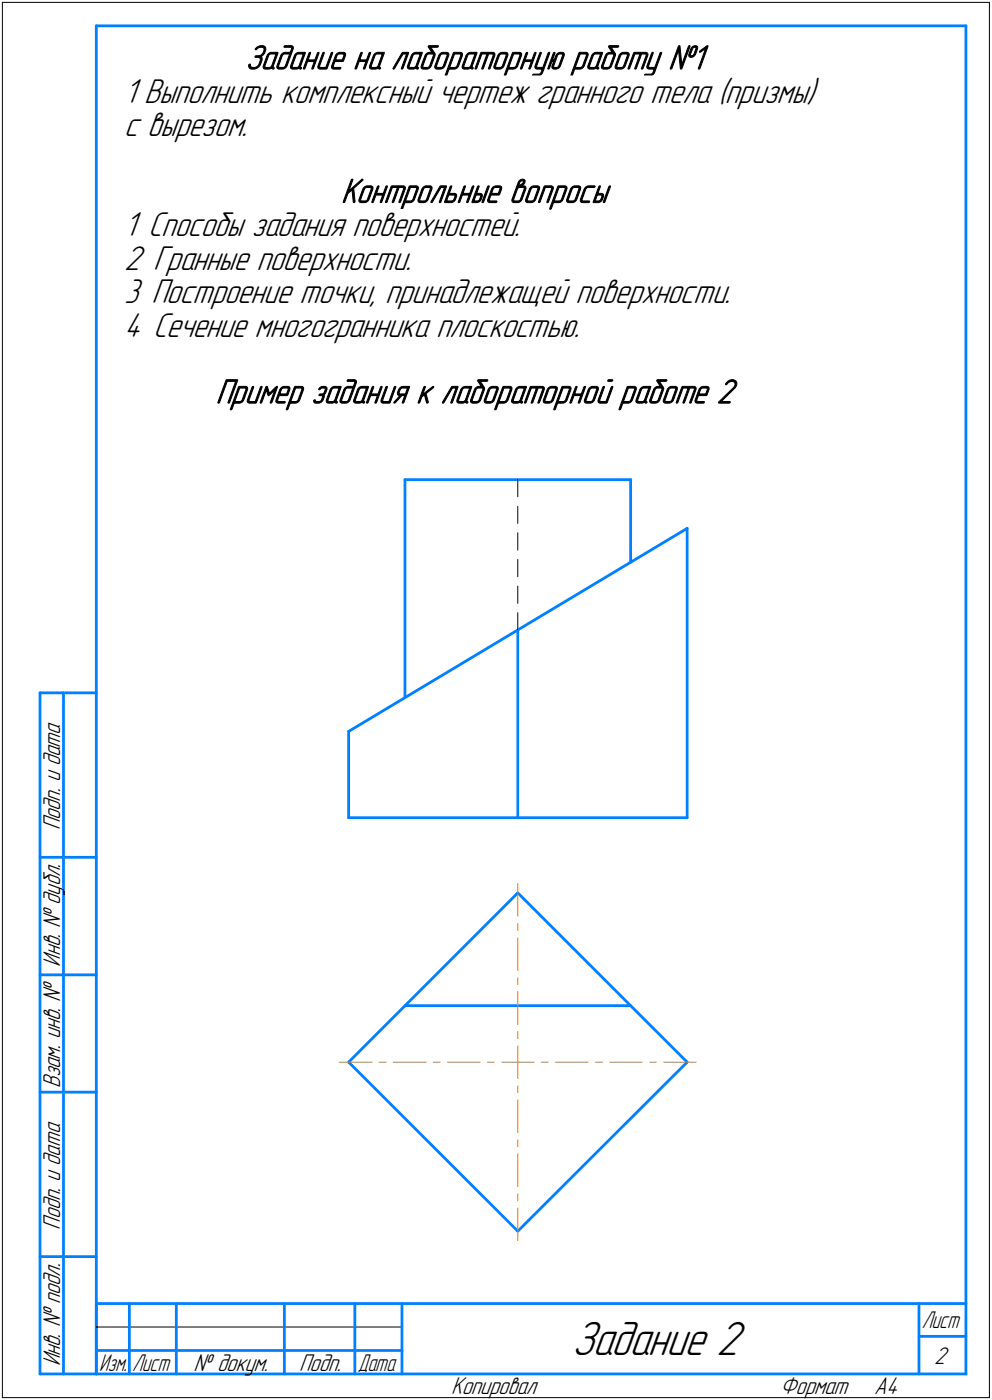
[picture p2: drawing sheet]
<svg xmlns="http://www.w3.org/2000/svg" width="211mm" height="298mm" viewBox="0 0 211 298" stroke-linecap="round" stroke-linejoin="round" font-family="sans-serif">
<g fill="#fff" stroke="#fff" stroke-width=".21">
<path d="M52.2 9.2h98.9zM52.2 9.2h98.9zM52.2 9.3h98.9zM52.2 9.3h98.9zM52.2 9.4h98.9zM52.2 9.4h98.9zM52.2 9.4h98.9zM52.2 9.5h98.9zM52.2 9.5h98.9zM52.2 9.6h98.9zM52.2 9.6h98.9zM52.2 9.7h98.9zM52.2 9.7h98.9zM52.2 9.7h98.9zM52.2 9.8h98.9zM52.2 9.8h98.9zM52.2 9.9h98.9zM52.2 9.9h98.9zM52.2 9.9h98.9zM52.2 10h98.9zM52.2 10h98.9zM52.2 10.1h98.9zM52.2 10.1h98.9zM52.2 10.2h98.9zM52.2 10.2h98.9zM52.2 10.2h98.9zM52.2 10.3h98.9zM52.2 10.3h98.9zM52.2 10.4h98.9zM52.2 10.4h98.9zM52.2 10.5h98.9zM52.2 10.5h98.9zM52.2 10.5h98.9zM52.2 10.6h98.9zM52.2 10.6h98.9zM52.2 10.7h98.9zM52.2 10.7h98.9zM52.2 10.8h98.9zM52.2 10.8h98.9zM52.2 10.8h98.9zM52.2 10.9h98.9zM52.2 10.9h98.9zM52.2 11h98.9zM52.2 11h98.9zM52.2 11h98.9zM52.2 11.1h98.9zM52.2 11.1h98.9zM52.2 11.2h98.9zM52.2 11.2h98.9zM52.2 11.3h98.9zM52.2 11.3h98.9zM52.2 11.3h98.9zM52.2 11.4h98.9zM52.2 11.4h98.9zM52.2 11.5h98.9zM52.2 11.5h98.9zM52.2 11.6h98.9zM52.2 11.6h98.9zM52.2 11.6h98.9zM52.2 11.7h98.9zM52.2 11.7h98.9zM52.2 11.8h98.9zM52.2 11.8h98.9zM52.2 11.9h98.9zM52.2 11.9h98.9zM52.2 11.9h98.9zM52.2 12h98.9zM52.2 12h98.9zM52.2 12.1h98.9zM52.2 12.1h98.9zM52.2 12.1h98.9zM52.2 12.2h98.9zM52.2 12.2h98.9zM52.2 12.3h98.9zM52.2 12.3h98.9zM52.2 12.4h98.9zM52.2 12.4h98.9zM52.2 12.4h98.9zM52.2 12.5h98.9zM52.2 12.5h98.9zM52.2 12.6h98.9zM52.2 12.6h98.9zM52.2 12.7h98.9zM52.2 12.7h98.9zM52.2 12.7h98.9zM52.2 12.8h98.9zM52.2 12.8h98.9zM52.2 12.9h98.9zM52.2 12.9h98.9zM52.2 13h98.9zM52.2 13h98.9zM52.2 13h98.9zM52.2 13.1h98.9zM52.2 13.1h98.9zM52.2 13.2h98.9zM52.2 13.2h98.9zM52.2 13.3h98.9zM52.2 13.3h98.9zM52.2 13.3h98.9zM52.2 13.4h98.9zM52.2 13.4h98.9zM52.2 13.5h98.9zM52.2 13.5h98.9zM52.2 13.5h98.9zM52.2 13.6h98.9zM52.2 13.6h98.9zM52.2 13.7h98.9zM52.2 13.7h98.9zM52.2 13.8h98.9zM52.2 13.8h98.9zM52.2 13.8h98.9zM52.2 13.9h98.9zM52.2 13.9h98.9zM52.2 14h98.9zM52.2 14h98.9zM52.2 14.1h98.9zM52.2 14.1h98.9zM52.2 14.1h98.9zM52.2 14.2h98.9zM52.2 14.2h98.9zM52.2 14.3h98.9zM52.2 14.3h98.9zM52.2 14.4h98.9zM52.2 14.4h98.9zM52.2 14.4h98.9zM52.2 14.5h98.9zM52.2 14.5h98.9zM52.2 14.6h98.9zM52.2 14.6h98.9zM52.2 14.6h98.9zM52.2 14.7h98.9zM52.2 14.7h98.9zM52.2 14.8h98.9zM52.2 14.8h98.9zM52.2 14.9h98.9zM52.2 14.9h98.9zM52.2 14.9h98.9zM52.2 15h98.9zM52.2 15h98.9zM52.2 15.1h98.9zM52.2 15.1h98.9zM52.2 15.2h98.9zM52.2 15.2h98.9zM52.2 15.2h98.9zM52.2 15.3h98.9zM52.2 15.3h98.9zM52.2 15.4h98.9zM52.2 15.4h98.9zM52.2 15.5h98.9zM52.2 15.5h98.9zM52.2 15.5h98.9zM52.2 15.6h98.9zM52.2 15.6h98.9zM52.2 15.7h98.9zM52.2 15.7h98.9zM52.2 15.7h98.9zM52.2 15.8h98.9zM52.2 15.8h98.9zM52.2 15.9h98.9zM52.2 15.9h98.9zM52.2 16h98.9zM52.2 16h98.9zM52.2 16h98.9zM52.2 16.1h98.9zM52.2 16.1h98.9zM52.2 16.2h98.9z"/>
<path d="M26.4 16.2h150.6zM26.4 16.3h150.6zM26.4 16.3h150.6zM26.4 16.3h150.6zM26.4 16.4h150.6zM26.4 16.4h150.6zM26.4 16.5h150.6zM26.4 16.5h150.6zM26.4 16.6h150.6zM26.4 16.6h150.6zM26.4 16.6h150.6zM26.4 16.7h150.6zM26.4 16.7h150.6zM26.4 16.8h150.6zM26.4 16.8h150.6zM26.4 16.8h150.6zM26.4 16.9h150.6zM26.4 16.9h150.6zM26.4 17h150.6zM26.4 17h150.6zM26.4 17.1h150.6zM26.4 17.1h150.6zM26.4 17.1h150.6zM26.4 17.2h150.6zM26.4 17.2h150.6zM26.4 17.3h150.6zM26.4 17.3h150.6zM26.4 17.4h150.6zM26.4 17.4h150.6zM26.4 17.4h150.6zM26.4 17.5h150.6zM26.4 17.5h150.6zM26.4 17.6h150.6zM26.4 17.6h150.6zM26.4 17.7h150.6zM26.4 17.7h150.6zM26.4 17.7h150.6zM26.4 17.8h150.6zM26.4 17.8h150.6zM26.4 17.9h150.6zM26.4 17.9h150.6zM26.4 17.9h150.6zM26.4 18h150.6zM26.4 18h150.6zM26.4 18.1h150.6zM26.4 18.1h150.6zM26.4 18.2h150.6zM26.4 18.2h150.6zM26.4 18.2h150.6zM26.4 18.3h150.6zM26.4 18.3h150.6zM26.4 18.4h150.6zM26.4 18.4h150.6zM26.4 18.5h150.6zM26.4 18.5h150.6zM26.4 18.5h150.6zM26.4 18.6h150.6zM26.4 18.6h150.6zM26.4 18.7h150.6zM26.4 18.7h150.6zM26.4 18.8h150.6zM26.4 18.8h150.6zM26.4 18.8h150.6zM26.4 18.9h150.6zM26.4 18.9h150.6zM26.4 19h150.6zM26.4 19h150.6zM26.4 19h150.6zM26.4 19.1h150.6zM26.4 19.1h150.6zM26.4 19.2h150.6zM26.4 19.2h150.6zM26.4 19.3h150.6zM26.4 19.3h150.6zM26.4 19.3h150.6zM26.4 19.4h150.6zM26.4 19.4h150.6zM26.4 19.5h150.6zM26.4 19.5h150.6zM26.4 19.6h150.6zM26.4 19.6h150.6zM26.4 19.6h150.6zM26.4 19.7h150.6zM26.4 19.7h150.6zM26.4 19.8h150.6zM26.4 19.8h150.6zM26.4 19.9h150.6zM26.4 19.9h150.6zM26.4 19.9h150.6zM26.4 20h150.6zM26.4 20h150.6zM26.4 20.1h150.6zM26.4 20.1h150.6zM26.4 20.2h150.6zM26.4 20.2h150.6zM26.4 20.2h150.6zM26.4 20.3h150.6zM26.4 20.3h150.6zM26.4 20.4h150.6zM26.4 20.4h150.6zM26.4 20.4h150.6zM26.4 20.5h150.6zM26.4 20.5h150.6zM26.4 20.6h150.6zM26.4 20.6h150.6zM26.4 20.7h150.6zM26.4 20.7h150.6zM26.4 20.7h150.6zM26.4 20.8h150.6zM26.4 20.8h150.6zM26.4 20.9h150.6zM26.4 20.9h150.6zM26.4 21h150.6zM26.4 21h150.6zM26.4 21h150.6zM26.4 21.1h150.6zM26.4 21.1h150.6zM26.4 21.2h150.6zM26.4 21.2h150.6zM26.4 21.3h150.6zM26.4 21.3h150.6zM26.4 21.3h150.6zM26.4 21.4h150.6zM26.4 21.4h150.6zM26.4 21.5h150.6zM26.4 21.5h150.6zM26.4 21.5h150.6zM26.4 21.6h150.6zM26.4 21.6h150.6zM26.4 21.7h150.6zM26.4 21.7h150.6zM26.4 21.8h150.6zM26.4 21.8h150.6zM26.4 21.8h150.6zM26.4 21.9h150.6zM26.4 21.9h150.6zM26.4 22h150.6zM26.4 22h150.6zM26.4 22.1h150.6zM26.4 22.1h150.6zM26.4 22.1h150.6zM26.4 22.2h150.6zM26.4 22.2h150.6zM26.4 22.3h150.6zM26.4 22.3h150.6zM26.4 22.4h150.6zM26.4 22.4h150.6zM26.4 22.4h150.6zM26.4 22.5h150.6zM26.4 22.5h150.6zM26.4 22.6h150.6zM26.4 22.6h150.6zM26.4 22.6h150.6zM26.4 22.7h150.6zM26.4 22.7h150.6zM26.4 22.8h150.6zM26.4 22.8h150.6zM26.4 22.9h150.6zM26.4 22.9h150.6zM26.4 22.9h150.6zM26.4 23h150.6zM26.4 23h150.6zM26.4 23.1h150.6zM26.4 23.1h150.6zM26.4 23.2h150.6zM26.4 23.2h150.6zM26.4 23.2h150.6zM26.4 23.3h150.6zM26.4 23.3h150.6z"/>
<path d="M26.4 23.4h29.9zM26.4 23.4h29.9zM26.4 23.5h29.9zM26.4 23.5h29.9zM26.4 23.5h29.9zM26.4 23.6h29.9zM26.4 23.6h29.9zM26.4 23.7h29.9zM26.4 23.7h29.9zM26.4 23.7h29.9zM26.4 23.8h29.9zM26.4 23.8h29.9zM26.4 23.9h29.9zM26.4 23.9h29.9zM26.4 24h29.9zM26.4 24h29.9zM26.4 24h29.9zM26.4 24.1h29.9zM26.4 24.1h29.9zM26.4 24.2h29.9zM26.4 24.2h29.9zM26.4 24.3h29.9zM26.4 24.3h29.9zM26.4 24.3h29.9zM26.4 24.4h29.9zM26.4 24.4h29.9zM26.4 24.5h29.9zM26.4 24.5h29.9zM26.4 24.6h29.9zM26.4 24.6h29.9zM26.4 24.6h29.9zM26.4 24.7h29.9zM26.4 24.7h29.9zM26.4 24.8h29.9zM26.4 24.8h29.9zM26.4 24.8h29.9zM26.4 24.9h29.9zM26.4 24.9h29.9zM26.4 25h29.9zM26.4 25h29.9zM26.4 25.1h29.9zM26.4 25.1h29.9zM26.4 25.1h29.9zM26.4 25.2h29.9zM26.4 25.2h29.9zM26.4 25.3h29.9zM26.4 25.3h29.9zM26.4 25.4h29.9zM26.4 25.4h29.9zM26.4 25.4h29.9zM26.4 25.5h29.9zM26.4 25.5h29.9zM26.4 25.6h29.9zM26.4 25.6h29.9zM26.4 25.7h29.9zM26.4 25.7h29.9zM26.4 25.7h29.9zM26.4 25.8h29.9zM26.4 25.8h29.9zM26.4 25.9h29.9zM26.4 25.9h29.9zM26.4 26h29.9zM26.4 26h29.9zM26.4 26h29.9zM26.4 26.1h29.9zM26.4 26.1h29.9zM26.4 26.2h29.9zM26.4 26.2h29.9zM26.4 26.2h29.9zM26.4 26.3h29.9zM26.4 26.3h29.9zM26.4 26.4h29.9zM26.4 26.4h29.9zM26.4 26.5h29.9zM26.4 26.5h29.9zM26.4 26.5h29.9zM26.4 26.6h29.9zM26.4 26.6h29.9zM26.4 26.7h29.9zM26.4 26.7h29.9zM26.4 26.8h29.9zM26.4 26.8h29.9zM26.4 26.8h29.9zM26.4 26.9h29.9zM26.4 26.9h29.9zM26.4 27h29.9zM26.4 27h29.9zM26.4 27.1h29.9zM26.4 27.1h29.9zM26.4 27.1h29.9zM26.4 27.2h29.9zM26.4 27.2h29.9zM26.4 27.3h29.9zM26.4 27.3h29.9zM26.4 27.3h29.9zM26.4 27.4h29.9zM26.4 27.4h29.9zM26.4 27.5h29.9zM26.4 27.5h29.9zM26.4 27.6h29.9zM26.4 27.6h29.9zM26.4 27.6h29.9zM26.4 27.7h29.9zM26.4 27.7h29.9zM26.4 27.8h29.9zM26.4 27.8h29.9zM26.4 27.9h29.9zM26.4 27.9h29.9zM26.4 27.9h29.9zM26.4 28h29.9zM26.4 28h29.9zM26.4 28.1h29.9zM26.4 28.1h29.9zM26.4 28.2h29.9zM26.4 28.2h29.9zM26.4 28.2h29.9zM26.4 28.3h29.9zM26.4 28.3h29.9zM26.4 28.4h29.9zM26.4 28.4h29.9zM26.4 28.4h29.9zM26.4 28.5h29.9zM26.4 28.5h29.9zM26.4 28.6h29.9zM26.4 28.6h29.9zM26.4 28.7h29.9zM26.4 28.7h29.9zM26.4 28.7h29.9zM26.4 28.8h29.9zM26.4 28.8h29.9zM26.4 28.9h29.9zM26.4 28.9h29.9zM26.4 29h29.9zM26.4 29h29.9zM26.4 29h29.9zM26.4 29.1h29.9zM26.4 29.1h29.9zM26.4 29.2h29.9zM26.4 29.2h29.9zM26.4 29.3h29.9zM26.4 29.3h29.9zM26.4 29.3h29.9zM26.4 29.4h29.9zM26.4 29.4h29.9zM26.4 29.5h29.9zM26.4 29.5h29.9zM26.4 29.5h29.9zM26.4 29.6h29.9zM26.4 29.6h29.9zM26.4 29.7h29.9zM26.4 29.7h29.9zM26.4 29.8h29.9zM26.4 29.8h29.9zM26.4 29.8h29.9zM26.4 29.9h29.9zM26.4 29.9h29.9zM26.4 30h29.9zM26.4 30h29.9zM26.4 30.1h29.9zM26.4 30.1h29.9zM26.4 30.1h29.9zM26.4 30.2h29.9zM26.4 30.2h29.9zM26.4 30.3h29.9zM26.4 30.3h29.9zM26.4 30.4h29.9zM26.4 30.4h29.9zM26.4 30.4h29.9z"/>
<path d="M72.6 37.6h58.2zM72.6 37.7h58.2zM72.6 37.7h58.2zM72.6 37.8h58.2zM72.6 37.8h58.2zM72.6 37.8h58.2zM72.6 37.9h58.2zM72.6 37.9h58.2zM72.6 38h58.2zM72.6 38h58.2zM72.6 38.1h58.2zM72.6 38.1h58.2zM72.6 38.1h58.2zM72.6 38.2h58.2zM72.6 38.2h58.2zM72.6 38.3h58.2zM72.6 38.3h58.2zM72.6 38.4h58.2zM72.6 38.4h58.2zM72.6 38.4h58.2zM72.6 38.5h58.2zM72.6 38.5h58.2zM72.6 38.6h58.2zM72.6 38.6h58.2zM72.6 38.7h58.2zM72.6 38.7h58.2zM72.6 38.7h58.2zM72.6 38.8h58.2zM72.6 38.8h58.2zM72.6 38.9h58.2zM72.6 38.9h58.2zM72.6 38.9h58.2zM72.6 39h58.2zM72.6 39h58.2zM72.6 39.1h58.2zM72.6 39.1h58.2zM72.6 39.2h58.2zM72.6 39.2h58.2zM72.6 39.2h58.2zM72.6 39.3h58.2zM72.6 39.3h58.2zM72.6 39.4h58.2zM72.6 39.4h58.2zM72.6 39.5h58.2zM72.6 39.5h58.2zM72.6 39.5h58.2zM72.6 39.6h58.2zM72.6 39.6h58.2zM72.6 39.7h58.2zM72.6 39.7h58.2zM72.6 39.8h58.2zM72.6 39.8h58.2zM72.6 39.8h58.2zM72.6 39.9h58.2zM72.6 39.9h58.2zM72.6 40h58.2zM72.6 40h58.2zM72.6 40h58.2zM72.6 40.1h58.2zM72.6 40.1h58.2zM72.6 40.2h58.2zM72.6 40.2h58.2zM72.6 40.3h58.2zM72.6 40.3h58.2zM72.6 40.3h58.2zM72.6 40.4h58.2zM72.6 40.4h58.2zM72.6 40.5h58.2zM72.6 40.5h58.2zM72.6 40.6h58.2zM72.6 40.6h58.2zM72.6 40.6h58.2zM72.6 40.7h58.2zM72.6 40.7h58.2zM72.6 40.8h58.2zM72.6 40.8h58.2zM72.6 40.9h58.2zM72.6 40.9h58.2zM72.6 40.9h58.2zM72.6 41h58.2zM72.6 41h58.2zM72.6 41.1h58.2zM72.6 41.1h58.2zM72.6 41.1h58.2zM72.6 41.2h58.2zM72.6 41.2h58.2zM72.6 41.3h58.2zM72.6 41.3h58.2zM72.6 41.4h58.2zM72.6 41.4h58.2zM72.6 41.4h58.2zM72.6 41.5h58.2zM72.6 41.5h58.2zM72.6 41.6h58.2zM72.6 41.6h58.2zM72.6 41.7h58.2zM72.6 41.7h58.2zM72.6 41.7h58.2zM72.6 41.8h58.2zM72.6 41.8h58.2zM72.6 41.9h58.2zM72.6 41.9h58.2zM72.6 42h58.2zM72.6 42h58.2zM72.6 42h58.2zM72.6 42.1h58.2zM72.6 42.1h58.2zM72.6 42.2h58.2zM72.6 42.2h58.2zM72.6 42.2h58.2zM72.6 42.3h58.2zM72.6 42.3h58.2zM72.6 42.4h58.2zM72.6 42.4h58.2zM72.6 42.5h58.2zM72.6 42.5h58.2zM72.6 42.5h58.2zM72.6 42.6h58.2zM72.6 42.6h58.2zM72.6 42.7h58.2zM72.6 42.7h58.2zM72.6 42.8h58.2zM72.6 42.8h58.2zM72.6 42.8h58.2zM72.6 42.9h58.2zM72.6 42.9h58.2zM72.6 43h58.2zM72.6 43h58.2zM72.6 43.1h58.2zM72.6 43.1h58.2zM72.6 43.1h58.2zM72.6 43.2h58.2zM72.6 43.2h58.2zM72.6 43.3h58.2zM72.6 43.3h58.2zM72.6 43.3h58.2zM72.6 43.4h58.2zM72.6 43.4h58.2zM72.6 43.5h58.2zM72.6 43.5h58.2zM72.6 43.6h58.2zM72.6 43.6h58.2zM72.6 43.6h58.2zM72.6 43.7h58.2zM72.6 43.7h58.2zM72.6 43.8h58.2zM72.6 43.8h58.2zM72.6 43.9h58.2zM72.6 43.9h58.2zM72.6 43.9h58.2zM72.6 44h58.2zM72.6 44h58.2zM72.6 44.1h58.2zM72.6 44.1h58.2zM72.6 44.2h58.2zM72.6 44.2h58.2zM72.6 44.2h58.2zM72.6 44.3h58.2zM72.6 44.3h58.2zM72.6 44.4h58.2zM72.6 44.4h58.2zM72.6 44.4h58.2zM72.6 44.5h58.2zM72.6 44.5h58.2zM72.6 44.6h58.2z"/>
<path d="M26.4 44.6h84zM26.4 44.7h84zM26.4 44.7h84zM26.4 44.7h84zM26.4 44.8h84zM26.4 44.8h84zM26.4 44.9h84zM26.4 44.9h84zM26.4 45h84zM26.4 45h84zM26.4 45h84zM26.4 45.1h84zM26.4 45.1h84zM26.4 45.2h84zM26.4 45.2h84zM26.4 45.3h84zM26.4 45.3h84zM26.4 45.3h84zM26.4 45.4h84zM26.4 45.4h84zM26.4 45.5h84zM26.4 45.5h84zM26.4 45.6h84zM26.4 45.6h84zM26.4 45.6h84zM26.4 45.7h84zM26.4 45.7h84zM26.4 45.8h84zM26.4 45.8h84zM26.4 45.8h84zM26.4 45.9h84zM26.4 45.9h84zM26.4 46h84zM26.4 46h84zM26.4 46.1h84zM26.4 46.1h84zM26.4 46.1h84zM26.4 46.2h84zM26.4 46.2h84zM26.4 46.3h84zM26.4 46.3h84zM26.4 46.4h84zM26.4 46.4h84zM26.4 46.4h84zM26.4 46.5h84zM26.4 46.5h84zM26.4 46.6h84zM26.4 46.6h84zM26.4 46.7h84zM26.4 46.7h84zM26.4 46.7h84zM26.4 46.8h84zM26.4 46.8h84zM26.4 46.9h84zM26.4 46.9h84zM26.4 46.9h84zM26.4 47h84zM26.4 47h84zM26.4 47.1h84zM26.4 47.1h84zM26.4 47.2h84zM26.4 47.2h84zM26.4 47.2h84zM26.4 47.3h84zM26.4 47.3h84zM26.4 47.4h84zM26.4 47.4h84zM26.4 47.5h84zM26.4 47.5h84zM26.4 47.5h84zM26.4 47.6h84zM26.4 47.6h84zM26.4 47.7h84zM26.4 47.7h84zM26.4 47.8h84zM26.4 47.8h84zM26.4 47.8h84zM26.4 47.9h84zM26.4 47.9h84zM26.4 48h84zM26.4 48h84zM26.4 48h84zM26.4 48.1h84zM26.4 48.1h84zM26.4 48.2h84zM26.4 48.2h84zM26.4 48.3h84zM26.4 48.3h84zM26.4 48.3h84zM26.4 48.4h84zM26.4 48.4h84zM26.4 48.5h84zM26.4 48.5h84zM26.4 48.6h84zM26.4 48.6h84zM26.4 48.6h84zM26.4 48.7h84zM26.4 48.7h84zM26.4 48.8h84zM26.4 48.8h84zM26.4 48.9h84zM26.4 48.9h84zM26.4 48.9h84zM26.4 49h84zM26.4 49h84zM26.4 49.1h84zM26.4 49.1h84zM26.4 49.1h84zM26.4 49.2h84zM26.4 49.2h84zM26.4 49.3h84zM26.4 49.3h84zM26.4 49.4h84zM26.4 49.4h84zM26.4 49.4h84zM26.4 49.5h84zM26.4 49.5h84zM26.4 49.6h84zM26.4 49.6h84zM26.4 49.7h84zM26.4 49.7h84zM26.4 49.7h84zM26.4 49.8h84zM26.4 49.8h84zM26.4 49.9h84zM26.4 49.9h84zM26.4 50h84zM26.4 50h84zM26.4 50h84zM26.4 50.1h84zM26.4 50.1h84zM26.4 50.2h84zM26.4 50.2h84zM26.4 50.2h84zM26.4 50.3h84zM26.4 50.3h84zM26.4 50.4h84zM26.4 50.4h84zM26.4 50.5h84zM26.4 50.5h84zM26.4 50.5h84zM26.4 50.6h84zM26.4 50.6h84zM26.4 50.7h84zM26.4 50.7h84zM26.4 50.8h84zM26.4 50.8h84zM26.4 50.8h84zM26.4 50.9h84zM26.4 50.9h84zM26.4 51h84zM26.4 51h84zM26.4 51.1h84zM26.4 51.1h84zM26.4 51.1h84zM26.4 51.2h84zM26.4 51.2h84zM26.4 51.3h84zM26.4 51.3h84zM26.4 51.4h84zM26.4 51.4h84zM26.4 51.4h84zM26.4 51.5h84zM26.4 51.5h84zM26.4 51.6h84zM26.4 51.6h84zM26.4 51.6h84zM26.4 51.7h84zM26.4 51.7h84z"/>
<path d="M26.4 51.8h60.8zM26.4 51.8h60.8zM26.4 51.9h60.8zM26.4 51.9h60.8zM26.4 51.9h60.8zM26.4 52h60.8zM26.4 52h60.8zM26.4 52.1h60.8zM26.4 52.1h60.8zM26.4 52.2h60.8zM26.4 52.2h60.8zM26.4 52.2h60.8zM26.4 52.3h60.8zM26.4 52.3h60.8zM26.4 52.4h60.8zM26.4 52.4h60.8zM26.4 52.5h60.8zM26.4 52.5h60.8zM26.4 52.5h60.8zM26.4 52.6h60.8zM26.4 52.6h60.8zM26.4 52.7h60.8zM26.4 52.7h60.8zM26.4 52.7h60.8zM26.4 52.8h60.8zM26.4 52.8h60.8zM26.4 52.9h60.8zM26.4 52.9h60.8zM26.4 53h60.8zM26.4 53h60.8zM26.4 53h60.8zM26.4 53.1h60.8zM26.4 53.1h60.8zM26.4 53.2h60.8zM26.4 53.2h60.8zM26.4 53.3h60.8zM26.4 53.3h60.8zM26.4 53.3h60.8zM26.4 53.4h60.8zM26.4 53.4h60.8zM26.4 53.5h60.8zM26.4 53.5h60.8zM26.4 53.6h60.8zM26.4 53.6h60.8zM26.4 53.6h60.8zM26.4 53.7h60.8zM26.4 53.7h60.8zM26.4 53.8h60.8zM26.4 53.8h60.8zM26.4 53.8h60.8zM26.4 53.9h60.8zM26.4 53.9h60.8zM26.4 54h60.8zM26.4 54h60.8zM26.4 54.1h60.8zM26.4 54.1h60.8zM26.4 54.1h60.8zM26.4 54.2h60.8zM26.4 54.2h60.8zM26.4 54.3h60.8zM26.4 54.3h60.8zM26.4 54.4h60.8zM26.4 54.4h60.8zM26.4 54.4h60.8zM26.4 54.5h60.8zM26.4 54.5h60.8zM26.4 54.6h60.8zM26.4 54.6h60.8zM26.4 54.7h60.8zM26.4 54.7h60.8zM26.4 54.7h60.8zM26.4 54.8h60.8zM26.4 54.8h60.8zM26.4 54.9h60.8zM26.4 54.9h60.8zM26.4 54.9h60.8zM26.4 55h60.8zM26.4 55h60.8zM26.4 55.1h60.8zM26.4 55.1h60.8zM26.4 55.2h60.8zM26.4 55.2h60.8zM26.4 55.2h60.8zM26.4 55.3h60.8zM26.4 55.3h60.8zM26.4 55.4h60.8zM26.4 55.4h60.8zM26.4 55.5h60.8zM26.4 55.5h60.8zM26.4 55.5h60.8zM26.4 55.6h60.8zM26.4 55.6h60.8zM26.4 55.7h60.8zM26.4 55.7h60.8zM26.4 55.8h60.8zM26.4 55.8h60.8zM26.4 55.8h60.8zM26.4 55.9h60.8zM26.4 55.9h60.8zM26.4 56h60.8zM26.4 56h60.8zM26.4 56h60.8zM26.4 56.1h60.8zM26.4 56.1h60.8zM26.4 56.2h60.8zM26.4 56.2h60.8zM26.4 56.3h60.8zM26.4 56.3h60.8zM26.4 56.3h60.8zM26.4 56.4h60.8zM26.4 56.4h60.8zM26.4 56.5h60.8zM26.4 56.5h60.8zM26.4 56.6h60.8zM26.4 56.6h60.8zM26.4 56.6h60.8zM26.4 56.7h60.8zM26.4 56.7h60.8zM26.4 56.8h60.8zM26.4 56.8h60.8zM26.4 56.9h60.8zM26.4 56.9h60.8zM26.4 56.9h60.8zM26.4 57h60.8zM26.4 57h60.8zM26.4 57.1h60.8zM26.4 57.1h60.8zM26.4 57.1h60.8zM26.4 57.2h60.8zM26.4 57.2h60.8zM26.4 57.3h60.8zM26.4 57.3h60.8zM26.4 57.4h60.8zM26.4 57.4h60.8zM26.4 57.4h60.8zM26.4 57.5h60.8zM26.4 57.5h60.8zM26.4 57.6h60.8zM26.4 57.6h60.8zM26.4 57.7h60.8zM26.4 57.7h60.8zM26.4 57.7h60.8zM26.4 57.8h60.8zM26.4 57.8h60.8zM26.4 57.9h60.8zM26.4 57.9h60.8zM26.4 58h60.8zM26.4 58h60.8zM26.4 58h60.8zM26.4 58.1h60.8zM26.4 58.1h60.8zM26.4 58.2h60.8zM26.4 58.2h60.8zM26.4 58.3h60.8zM26.4 58.3h60.8zM26.4 58.3h60.8zM26.4 58.4h60.8zM26.4 58.4h60.8zM26.4 58.5h60.8zM26.4 58.5h60.8zM26.4 58.5h60.8zM26.4 58.6h60.8zM26.4 58.6h60.8zM26.4 58.7h60.8zM26.4 58.7h60.8zM26.4 58.8h60.8zM26.4 58.8h60.8zM26.4 58.8h60.8zM26.4 58.9h60.8z"/>
<path d="M26.4 58.9h128.7zM26.4 59h128.7zM26.4 59h128.7zM26.4 59.1h128.7zM26.4 59.1h128.7zM26.4 59.1h128.7zM26.4 59.2h128.7zM26.4 59.2h128.7zM26.4 59.3h128.7zM26.4 59.3h128.7zM26.4 59.4h128.7zM26.4 59.4h128.7zM26.4 59.4h128.7zM26.4 59.5h128.7zM26.4 59.5h128.7zM26.4 59.6h128.7zM26.4 59.6h128.7zM26.4 59.6h128.7zM26.4 59.7h128.7zM26.4 59.7h128.7zM26.4 59.8h128.7zM26.4 59.8h128.7zM26.4 59.9h128.7zM26.4 59.9h128.7zM26.4 59.9h128.7zM26.4 60h128.7zM26.4 60h128.7zM26.4 60.1h128.7zM26.4 60.1h128.7zM26.4 60.2h128.7zM26.4 60.2h128.7zM26.4 60.2h128.7zM26.4 60.3h128.7zM26.4 60.3h128.7zM26.4 60.4h128.7zM26.4 60.4h128.7zM26.4 60.5h128.7zM26.4 60.5h128.7zM26.4 60.5h128.7zM26.4 60.6h128.7zM26.4 60.6h128.7zM26.4 60.7h128.7zM26.4 60.7h128.7zM26.4 60.7h128.7zM26.4 60.8h128.7zM26.4 60.8h128.7zM26.4 60.9h128.7zM26.4 60.9h128.7zM26.4 61h128.7zM26.4 61h128.7zM26.4 61h128.7zM26.4 61.1h128.7zM26.4 61.1h128.7zM26.4 61.2h128.7zM26.4 61.2h128.7zM26.4 61.3h128.7zM26.4 61.3h128.7zM26.4 61.3h128.7zM26.4 61.4h128.7zM26.4 61.4h128.7zM26.4 61.5h128.7zM26.4 61.5h128.7zM26.4 61.6h128.7zM26.4 61.6h128.7zM26.4 61.6h128.7zM26.4 61.7h128.7zM26.4 61.7h128.7zM26.4 61.8h128.7zM26.4 61.8h128.7zM26.4 61.8h128.7zM26.4 61.9h128.7zM26.4 61.9h128.7zM26.4 62h128.7zM26.4 62h128.7zM26.4 62.1h128.7zM26.4 62.1h128.7zM26.4 62.1h128.7zM26.4 62.2h128.7zM26.4 62.2h128.7zM26.4 62.3h128.7zM26.4 62.3h128.7zM26.4 62.4h128.7zM26.4 62.4h128.7zM26.4 62.4h128.7zM26.4 62.5h128.7zM26.4 62.5h128.7zM26.4 62.6h128.7zM26.4 62.6h128.7zM26.4 62.7h128.7zM26.4 62.7h128.7zM26.4 62.7h128.7zM26.4 62.8h128.7zM26.4 62.8h128.7zM26.4 62.9h128.7zM26.4 62.9h128.7zM26.4 62.9h128.7zM26.4 63h128.7zM26.4 63h128.7zM26.4 63.1h128.7zM26.4 63.1h128.7zM26.4 63.2h128.7zM26.4 63.2h128.7zM26.4 63.2h128.7zM26.4 63.3h128.7zM26.4 63.3h128.7zM26.4 63.4h128.7zM26.4 63.4h128.7zM26.4 63.5h128.7zM26.4 63.5h128.7zM26.4 63.5h128.7zM26.4 63.6h128.7zM26.4 63.6h128.7zM26.4 63.7h128.7zM26.4 63.7h128.7zM26.4 63.8h128.7zM26.4 63.8h128.7zM26.4 63.8h128.7zM26.4 63.9h128.7zM26.4 63.9h128.7zM26.4 64h128.7zM26.4 64h128.7zM26.4 64.1h128.7zM26.4 64.1h128.7zM26.4 64.1h128.7zM26.4 64.2h128.7zM26.4 64.2h128.7zM26.4 64.3h128.7zM26.4 64.3h128.7zM26.4 64.3h128.7zM26.4 64.4h128.7zM26.4 64.4h128.7zM26.4 64.5h128.7zM26.4 64.5h128.7zM26.4 64.6h128.7zM26.4 64.6h128.7zM26.4 64.6h128.7zM26.4 64.7h128.7zM26.4 64.7h128.7zM26.4 64.8h128.7zM26.4 64.8h128.7zM26.4 64.9h128.7zM26.4 64.9h128.7zM26.4 64.9h128.7zM26.4 65h128.7zM26.4 65h128.7zM26.4 65.1h128.7zM26.4 65.1h128.7zM26.4 65.2h128.7zM26.4 65.2h128.7zM26.4 65.2h128.7zM26.4 65.3h128.7zM26.4 65.3h128.7zM26.4 65.4h128.7zM26.4 65.4h128.7zM26.4 65.4h128.7zM26.4 65.5h128.7zM26.4 65.5h128.7zM26.4 65.6h128.7zM26.4 65.6h128.7zM26.4 65.7h128.7zM26.4 65.7h128.7zM26.4 65.7h128.7zM26.4 65.8h128.7zM26.4 65.8h128.7zM26.4 65.9h128.7zM26.4 65.9h128.7zM26.4 66h128.7zM26.4 66h128.7z"/>
<path d="M26.4 66h96.7zM26.4 66.1h96.7zM26.4 66.1h96.7zM26.4 66.2h96.7zM26.4 66.2h96.7zM26.4 66.3h96.7zM26.4 66.3h96.7zM26.4 66.3h96.7zM26.4 66.4h96.7zM26.4 66.4h96.7zM26.4 66.5h96.7zM26.4 66.5h96.7zM26.4 66.5h96.7zM26.4 66.6h96.7zM26.4 66.6h96.7zM26.4 66.7h96.7zM26.4 66.7h96.7zM26.4 66.8h96.7zM26.4 66.8h96.7zM26.4 66.8h96.7zM26.4 66.9h96.7zM26.4 66.9h96.7zM26.4 67h96.7zM26.4 67h96.7zM26.4 67.1h96.7zM26.4 67.1h96.7zM26.4 67.1h96.7zM26.4 67.2h96.7zM26.4 67.2h96.7zM26.4 67.3h96.7zM26.4 67.3h96.7zM26.4 67.4h96.7zM26.4 67.4h96.7zM26.4 67.4h96.7zM26.4 67.5h96.7zM26.4 67.5h96.7zM26.4 67.6h96.7zM26.4 67.6h96.7zM26.4 67.6h96.7zM26.4 67.7h96.7zM26.4 67.7h96.7zM26.4 67.8h96.7zM26.4 67.8h96.7zM26.4 67.9h96.7zM26.4 67.9h96.7zM26.4 67.9h96.7zM26.4 68h96.7zM26.4 68h96.7zM26.4 68.1h96.7zM26.4 68.1h96.7zM26.4 68.2h96.7zM26.4 68.2h96.7zM26.4 68.2h96.7zM26.4 68.3h96.7zM26.4 68.3h96.7zM26.4 68.4h96.7zM26.4 68.4h96.7zM26.4 68.5h96.7zM26.4 68.5h96.7zM26.4 68.5h96.7zM26.4 68.6h96.7zM26.4 68.6h96.7zM26.4 68.7h96.7zM26.4 68.7h96.7zM26.4 68.7h96.7zM26.4 68.8h96.7zM26.4 68.8h96.7zM26.4 68.9h96.7zM26.4 68.9h96.7zM26.4 69h96.7zM26.4 69h96.7zM26.4 69h96.7zM26.4 69.1h96.7zM26.4 69.1h96.7zM26.4 69.2h96.7zM26.4 69.2h96.7zM26.4 69.3h96.7zM26.4 69.3h96.7zM26.4 69.3h96.7zM26.4 69.4h96.7zM26.4 69.4h96.7zM26.4 69.5h96.7zM26.4 69.5h96.7zM26.4 69.6h96.7zM26.4 69.6h96.7zM26.4 69.6h96.7zM26.4 69.7h96.7zM26.4 69.7h96.7zM26.4 69.8h96.7zM26.4 69.8h96.7zM26.4 69.8h96.7zM26.4 69.9h96.7zM26.4 69.9h96.7zM26.4 70h96.7zM26.4 70h96.7zM26.4 70.1h96.7zM26.4 70.1h96.7zM26.4 70.1h96.7zM26.4 70.2h96.7zM26.4 70.2h96.7zM26.4 70.3h96.7zM26.4 70.3h96.7zM26.4 70.4h96.7zM26.4 70.4h96.7zM26.4 70.4h96.7zM26.4 70.5h96.7zM26.4 70.5h96.7zM26.4 70.6h96.7zM26.4 70.6h96.7zM26.4 70.7h96.7zM26.4 70.7h96.7zM26.4 70.7h96.7zM26.4 70.8h96.7zM26.4 70.8h96.7zM26.4 70.9h96.7zM26.4 70.9h96.7zM26.4 71h96.7zM26.4 71h96.7zM26.4 71h96.7zM26.4 71.1h96.7zM26.4 71.1h96.7zM26.4 71.2h96.7zM26.4 71.2h96.7zM26.4 71.2h96.7zM26.4 71.3h96.7zM26.4 71.3h96.7zM26.4 71.4h96.7zM26.4 71.4h96.7zM26.4 71.5h96.7zM26.4 71.5h96.7zM26.4 71.5h96.7zM26.4 71.6h96.7zM26.4 71.6h96.7zM26.4 71.7h96.7zM26.4 71.7h96.7zM26.4 71.8h96.7zM26.4 71.8h96.7zM26.4 71.8h96.7zM26.4 71.9h96.7zM26.4 71.9h96.7zM26.4 72h96.7zM26.4 72h96.7zM26.4 72.1h96.7zM26.4 72.1h96.7zM26.4 72.1h96.7zM26.4 72.2h96.7zM26.4 72.2h96.7zM26.4 72.3h96.7zM26.4 72.3h96.7zM26.4 72.3h96.7zM26.4 72.4h96.7zM26.4 72.4h96.7zM26.4 72.5h96.7zM26.4 72.5h96.7zM26.4 72.6h96.7zM26.4 72.6h96.7zM26.4 72.6h96.7zM26.4 72.7h96.7zM26.4 72.7h96.7zM26.4 72.8h96.7zM26.4 72.8h96.7zM26.4 72.9h96.7zM26.4 72.9h96.7zM26.4 72.9h96.7zM26.4 73h96.7zM26.4 73h96.7zM26.4 73.1h96.7zM26.4 73.1h96.7zM26.4 73.2h96.7z"/>
<path d="M45.9 80.3h111.5zM45.9 80.3h111.5zM45.9 80.4h111.5zM45.9 80.4h111.5zM45.9 80.5h111.5zM45.9 80.5h111.5zM45.9 80.6h111.5zM45.9 80.6h111.5zM45.9 80.6h111.5zM45.9 80.7h111.5zM45.9 80.7h111.5zM45.9 80.8h111.5zM45.9 80.8h111.5zM45.9 80.9h111.5zM45.9 80.9h111.5zM45.9 80.9h111.5zM45.9 81h111.5zM45.9 81h111.5zM45.9 81.1h111.5zM45.9 81.1h111.5zM45.9 81.2h111.5zM45.9 81.2h111.5zM45.9 81.2h111.5zM45.9 81.3h111.5zM45.9 81.3h111.5zM45.9 81.4h111.5zM45.9 81.4h111.5zM45.9 81.4h111.5zM45.9 81.5h111.5zM45.9 81.5h111.5zM45.9 81.6h111.5zM45.9 81.6h111.5zM45.9 81.7h111.5zM45.9 81.7h111.5zM45.9 81.7h111.5zM45.9 81.8h111.5zM45.9 81.8h111.5zM45.9 81.9h111.5zM45.9 81.9h111.5zM45.9 82h111.5zM45.9 82h111.5zM45.9 82h111.5zM45.9 82.1h111.5zM45.9 82.1h111.5zM45.9 82.2h111.5zM45.9 82.2h111.5zM45.9 82.3h111.5zM45.9 82.3h111.5zM45.9 82.3h111.5zM45.9 82.4h111.5zM45.9 82.4h111.5zM45.9 82.5h111.5zM45.9 82.5h111.5zM45.9 82.5h111.5zM45.9 82.6h111.5zM45.9 82.6h111.5zM45.9 82.7h111.5zM45.9 82.7h111.5zM45.9 82.8h111.5zM45.9 82.8h111.5zM45.9 82.8h111.5zM45.9 82.9h111.5zM45.9 82.9h111.5zM45.9 83h111.5zM45.9 83h111.5zM45.9 83.1h111.5zM45.9 83.1h111.5zM45.9 83.1h111.5zM45.9 83.2h111.5zM45.9 83.2h111.5zM45.9 83.3h111.5zM45.9 83.3h111.5zM45.9 83.4h111.5zM45.9 83.4h111.5zM45.9 83.4h111.5zM45.9 83.5h111.5zM45.9 83.5h111.5zM45.9 83.6h111.5zM45.9 83.6h111.5zM45.9 83.7h111.5zM45.9 83.7h111.5zM45.9 83.7h111.5zM45.9 83.8h111.5zM45.9 83.8h111.5zM45.9 83.9h111.5zM45.9 83.9h111.5zM45.9 83.9h111.5zM45.9 84h111.5zM45.9 84h111.5zM45.9 84.1h111.5zM45.9 84.1h111.5zM45.9 84.2h111.5zM45.9 84.2h111.5zM45.9 84.2h111.5zM45.9 84.3h111.5zM45.9 84.3h111.5zM45.9 84.4h111.5zM45.9 84.4h111.5zM45.9 84.5h111.5zM45.9 84.5h111.5zM45.9 84.5h111.5zM45.9 84.6h111.5zM45.9 84.6h111.5zM45.9 84.7h111.5zM45.9 84.7h111.5zM45.9 84.8h111.5zM45.9 84.8h111.5zM45.9 84.8h111.5zM45.9 84.9h111.5zM45.9 84.9h111.5zM45.9 85h111.5zM45.9 85h111.5zM45.9 85h111.5zM45.9 85.1h111.5zM45.9 85.1h111.5zM45.9 85.2h111.5zM45.9 85.2h111.5zM45.9 85.3h111.5zM45.9 85.3h111.5zM45.9 85.3h111.5zM45.9 85.4h111.5zM45.9 85.4h111.5zM45.9 85.5h111.5zM45.9 85.5h111.5zM45.9 85.6h111.5zM45.9 85.6h111.5zM45.9 85.6h111.5zM45.9 85.7h111.5zM45.9 85.7h111.5zM45.9 85.8h111.5zM45.9 85.8h111.5zM45.9 85.9h111.5zM45.9 85.9h111.5zM45.9 85.9h111.5zM45.9 86h111.5zM45.9 86h111.5zM45.9 86.1h111.5zM45.9 86.1h111.5zM45.9 86.1h111.5zM45.9 86.2h111.5zM45.9 86.2h111.5zM45.9 86.3h111.5zM45.9 86.3h111.5zM45.9 86.4h111.5zM45.9 86.4h111.5zM45.9 86.4h111.5zM45.9 86.5h111.5zM45.9 86.5h111.5zM45.9 86.6h111.5zM45.9 86.6h111.5zM45.9 86.7h111.5zM45.9 86.7h111.5zM45.9 86.7h111.5zM45.9 86.8h111.5zM45.9 86.8h111.5zM45.9 86.9h111.5zM45.9 86.9h111.5zM45.9 87h111.5zM45.9 87h111.5zM45.9 87h111.5zM45.9 87.1h111.5zM45.9 87.1h111.5zM45.9 87.2h111.5zM45.9 87.2h111.5zM45.9 87.2h111.5zM45.9 87.3h111.5z"/>
</g>
<g fill="none" stroke="#0080ff" stroke-width=".59">
<path d="M20.5 5.5v287zM20.5 5.5h185zM205.5 5.5v287zM86.1 102.1h48.1zM86.1 102.1v46.4zM134.2 102.1v17.6zM146.2 112.5v61.6zM110.2 134.1v40zM8.5 147.5v145zM8.5 147.5h12zM13.5 147.5v145zM74.2 155.7l72-43.2z"/>
<path d="M74.2 155.7v18.4zM74.2 174.1h72zM8.5 182.5h12zM110.2 190.1l36 36zM110.2 190.1l-36 36zM8.5 207.5h12zM86.1 214.1h48.1zM8.5 232.5h12zM74.2 226.1l36 36zM8.5 267.5h12zM20.5 277.5h185zM20.5 277.5v15z"/>
<path d="M27.5 277.5v15zM37.5 277.5v15zM60.5 277.5v15zM75.5 277.5v15zM85.5 277.5v15zM110.2 262.1l36-36zM195.5 277.5v15zM8.5 292.5h12zM20.5 292.5h185zM20.5 287.5h7zM27.5 287.5h10zM37.5 287.5h23z"/>
<path d="M60.5 287.5h15zM75.5 287.5h10zM195.5 284.5h10z"/>
</g>
<g fill="none" stroke="#000" stroke-width=".21">
<path d="M.5 .5v297zM.5 .5h210zM210.5 .5v297zM110.2 119.1v3.7zM110.2 113.4v3.7zM110.2 107.8v3.6zM110.2 102.1v3.6zM110.2 134.1v4zM110.2 130.4v3.7zM110.2 124.8v3.6zM110.2 158.1v4zM110.2 152.1v4z"/>
<path d="M110.2 146.1v4zM110.2 140.1v4zM110.2 170.1v4zM110.2 164.1v4zM.5 297.5h210zM20.5 282.5h65z"/>
</g>
<g fill="none" stroke="#ff8000" stroke-width=".21">
<path d="M110.2 188.1v7zM110.2 196.6v1.5zM110.2 199.6v7zM110.2 208.1v1.5zM110.2 211.1v7zM110.2 219.6v1.5zM72.2 226.1h7zM80.6 226.1h1.6zM83.7 226.1h7zM92.2 226.1h1.5zM95.2 226.1h7zM103.7 226.1h1.5z"/>
<path d="M106.7 226.1h3.5zM110.2 234.1v7zM110.2 231.1v1.5zM110.2 226.1v3.5zM110.2 222.6v3.5zM110.2 226.1h3.5zM115.1 226.1h1.6zM118.2 226.1h7zM126.7 226.1h1.5zM129.7 226.1h7zM138.2 226.1h1.5zM141.2 226.1h7z"/>
<path d="M110.2 257.1v7zM110.2 254.1v1.5zM110.2 245.6v7zM110.2 242.6v1.5z"/>
</g>
<text font-size="10.9" x="121.6" y="288.5">Задание 2</text>
<g font-size="7.8">
<text x="52.2" y="14.7">Задание на лабораторную работу №1</text>
<text x="26.4" y="21.8">1 Выполнить комплексный чертеж гранного тела (призмы)</text>
<text x="26.4" y="29">с вырезом.</text>
<text x="72.6" y="43.1">Контрольные вопросы</text>
<text x="26.4" y="50.2">1 Способы задания поверхностей.</text>
<text x="26.4" y="57.4">2 Гранные поверхности.</text>
<text x="26.4" y="64.5">3 Построение точки, принадлежащей поверхности.</text>
<text x="26.4" y="71.6">4 Сечение многогранника плоскостью.</text>
<text x="45.9" y="85.8">Пример задания к лабораторной работе 2</text>
</g>
<g font-size="5.5">
<text x="12.8" y="176.7" transform="rotate(-90 12.8 176.7)">Подп. и дата</text>
<text x="12.8" y="205.8" transform="rotate(-90 12.8 205.8)">Инв. № дубл.</text>
<text x="12.8" y="231.6" transform="rotate(-90 12.8 231.6)">Взам. инв. №</text>
<text x="12.8" y="261.7" transform="rotate(-90 12.8 261.7)">Подп. и дата</text>
<text x="12.8" y="290.8" transform="rotate(-90 12.8 290.8)">Инв. № подл.</text>
<text x="41.2" y="291.8">№ докум.</text>
<text x="63.6" y="291.8">Подп.</text>
<text x="198.8" y="290.3">2</text>
<text x="96" y="296.8">Копировал</text>
<text x="166" y="296.8">Формат</text>
<text x="186" y="296.8">A4</text>
</g>
<g font-size="5.4">
<text x="196.1" y="282.8">Лист</text>
<text x="21.1" y="291.8">Изм.</text>
<text x="28.1" y="291.8">Лист</text>
<text x="76.1" y="291.8">Дата</text>
</g>
</svg>
